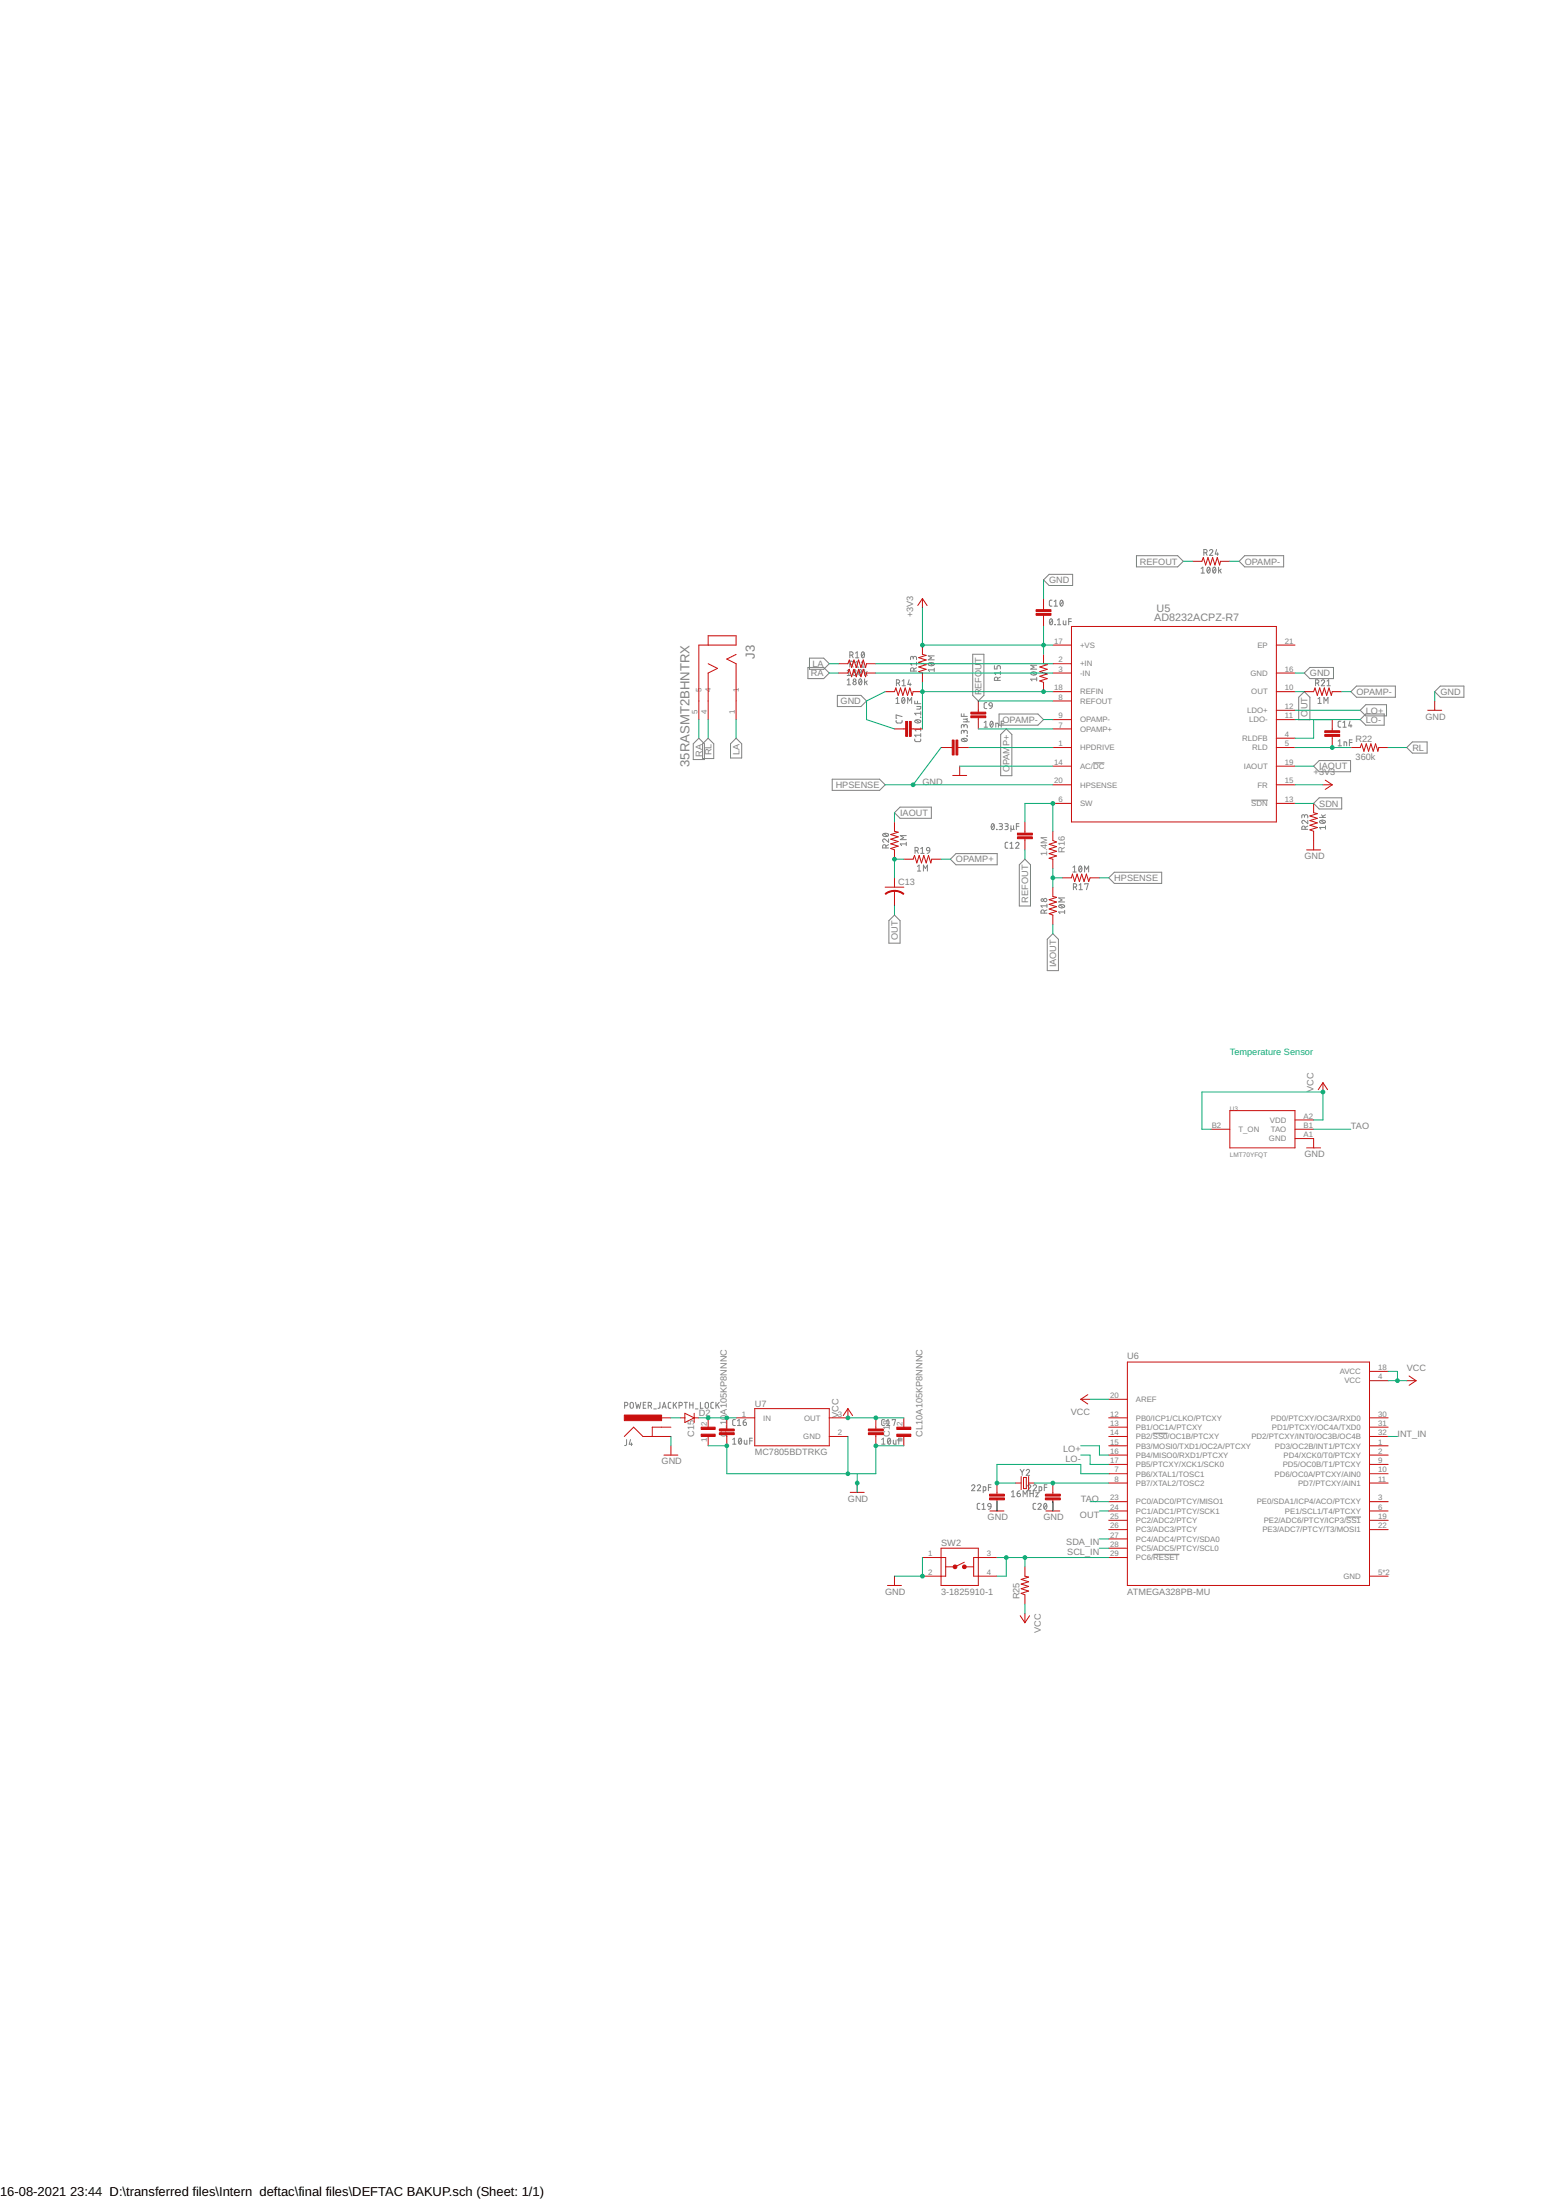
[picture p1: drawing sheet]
<svg xmlns="http://www.w3.org/2000/svg" width="420mm" height="600mm" viewBox="0 0 420 600" stroke-linecap="round" stroke-linejoin="round" font-family="sans-serif">
<g fill="none" stroke="#808080" stroke-width=".27">
<path d="M284.5 158.2l1.5-1.5h6.5v3h-6.5zM309.9 151.6h11.2l1.5 1.5-1.5 1.5h-11.2zM327.5 155.1l.5-.4v1.6M327.5 156.3h.9M328.2 150.8h.5a.44 .44 0 0 0 .4-.5 .44 .44 0 0 0-.4-.4h-.5v1.6M328.8 150.8l.3 .7M329.3 154.8l.2-.1a.87 .87 0 0 1 .5 .8 .87 .87 0 0 1-.6 .8l-.3-.8zM329.8 150.2a.44 .44 0 0 1 .6-.3 .44 .44 0 0 1 .1 .7l-.7 .9h.9M329.9 155.1l-.7 .9M330.8 154.8l.1-.1a.81 .81 0 0 1 .6 .8 .81 .81 0 0 1-.6 .8l-.3-.8zM331.4 155.1l-.7 .9M331.7 149.9l-.4 1.2h.9"/>
<path d="M332 150.8v.7M332.3 154.7v1.6M332.5 155.6l.5 .7M333 155.2l-.7 .6M339.4 151.6h10.6v3h-10.6l-1.5-1.5zM220.7 179.5h3.9l1.5 1.5-1.5 1.6h-3.9zM231.7 178.7h.5a.46 .46 0 0 0 .4-.4 .46 .46 0 0 0-.4-.5h-.5v1.6M232.2 178.7l.4 .7M233.3 178.2l.4-.4v1.6M233.3 179.4h.9M235 177.9l.1-.1a.81 .81 0 0 1 .6 .8 .81 .81 0 0 1-.6 .8l-.3-.8zM235.6 178.2l-.7 .9"/>
<path d="M249 179.5a.44 .44 0 0 1 .4-.5 .44 .44 0 0 1 .5 .5v.4M249 179.7v-.3a.37 .37 0 0 0-.4-.4 .37 .37 0 0 0-.3 .4v.5M254.7 178.9h-1.6l.9 .5-.9 .6h1.6M265.2 178.5h3.1v11.2l-1.6 1.5-1.5-1.5zM286.3 168.9l.3-.1a.89 .89 0 0 1 .4 .8 .89 .89 0 0 1-.6 .8l-.3-.8zM286.8 163.7l-.6 .1-.1 .3 .1 1 .6 .2M286.9 169.1l-.7 1M287.4 165.3h.9M287.4 164.1l.5-.4v1.6M287.6 170.3h.1M288.3 170.4h.9M288.3 169.1l.5-.3v1.6"/>
<path d="M289.2 163.8l.2-.1a.89 .89 0 0 1 .5 .8 .89 .89 0 0 1-.6 .8l-.3-.5zM289.8 164.1l-.7 .9M289.9 169.3v.9l.3 .2h.4v-1.1M291.4 169.5h.7M292.1 168.8h-.7v1.6M220.3 182.1h4.3l1.5 1.5-1.5 1.5h-4.3zM228.3 189.7h6.4l1.6 1.5-1.6 1.5h-6.4zM231 183l.4-.4v1.7M231 185.5l.4-.3v1.6M231 184.3h.9M231 186.8h.9M231.7 181.3h.5a.46 .46 0 0 0 .4-.5 .46 .46 0 0 0-.4-.5h-.5v1.7"/>
<path d="M232.2 181.3l.4 .7M233.3 180.7l.4-.4v1.7M233.3 182h.9M234.3 182.7l.3-.1a.89 .89 0 0 1 .4 .9 .89 .89 0 0 1-.6 .7l-.3-.7zM234.3 185.3l.3-.1a.89 .89 0 0 1 .4 .8 .89 .89 0 0 1-.6 .8l-.3-.8zM234.8 182h.9M234.8 180.7l.5-.4v1.7M234.9 183l-.7 .9M234.9 185.5l-.7 .9M235.7 182.6v1.7M235.7 185.2v1.6M236.1 183.5l.4 .8"/>
<path d="M236.1 186l.4 .8M236.5 183.2l-.8 .5M236.5 185.7l-.8 .6M244.3 190.6l.4-.4v1.7M244.3 191.9h.9M244.3 196.5l.1 .5 .3 .2h1l.3-.7M244.4 186.3h.5a.46 .46 0 0 0 .4-.4 .46 .46 0 0 0-.4-.5h-.5v1.6M244.9 186.3l.4 .7M246 195.5l-1.7-.5v.9h.2M246 185.8l.4-.4v1.6M246 187h.9M246 190.4l.2-.1a.82 .82 0 0 1 .5 .8 .82 .82 0 0 1-.5 .8l-.3-.5z"/>
<path d="M246.7 190.6l-.8 .9M247.5 191.9v-1.7l.5 1 .6-1v1.7M247.9 185.4l-.4 1.3h.9M248.2 186.3v.7M249.2 183v-.4a.46 .46 0 0 0-.5-.5 .46 .46 0 0 0-.4 .5v.4h1.6M249.4 191.2v.7h1.6M249.5 196.5a.91 .91 0 0 1 1.5 .4 .89 .89 0 0 1-1.6-.3zM249.8 196.4l.9 .7M249.9 182.1l-.7 .4M249.9 181h-1.6l.3 .5M249.9 180.6v.9M250 192.7h1l-.1 .7h-.9"/>
<path d="M250.1 191.2v.7M251 195.7h.1M251 194.1v.9M251 198.5v.9M251 194.6h-1.6l.4 .4M251 199h-1.6l.4 .4M253.2 180.9a.91 .91 0 0 1 1.5 .4 .89 .89 0 0 1-1.6-.3zM253.4 180.8l1 .7M254.7 182.7h-1.6l.3 .5M254.7 182.3v.9M262.1 194.7v.7h1.6M262.7 196.9h1.6"/>
<path d="M262.8 199.6a.46 .46 0 0 1 .5-.4 .46 .46 0 0 1 .4 .4v.5M262.8 199.9v-.3a.36 .36 0 0 0-.3-.4 .36 .36 0 0 0-.4 .4v.5M262.8 198.1a.46 .46 0 0 1 .5-.5 .46 .46 0 0 1 .4 .5v.4M262.8 198.4v-.4a.36 .36 0 0 0-.3-.4 .36 .36 0 0 0-.4 .4v.5M262.8 194.7v.7M263.4 196.2a.36 .36 0 0 1 .3 .3 .36 .36 0 0 1-.3 .4M263.7 196l-.1 .2h-.9M268.3 197.1l.5-.4v1.7M268.3 198.4h.9M269 191.6l-.4 .1-.3 .3 .1 1.1 .6 .2M269.8 191.8l.3-.2 .3 .2 .2 .8-.9-.2zM270.1 196.8h.1a.81 .81 0 0 1 .6 .7 .81 .81 0 0 1-.6 .8l-.3-.8z"/>
<path d="M270.6 192.6l-.3 .5-.5 .2M270.7 197.1l-.7 .9M271.1 181.6v.9h.7v-.6a.47 .47 0 0 1 .5-.3 .47 .47 0 0 1 .5 .3v.6M271.5 198.4v-1.1l.7 .1v1M272 185.6v-.5a.46 .46 0 0 0-.4-.4 .46 .46 0 0 0-.5 .4v.5h1.7M272.4 194.8h10.6l1.5 1.5-1.5 1.5h-10.6zM272.8 184.7l-.8 .3M272.8 183.6h-1.7l.4 .4M272.8 183.1v.9M273 197.4h.7M273.7 196.7h-.7v1.7M281.1 183.5a.91 .91 0 0 1 1.5 .3 .89 .89 0 0 1-.8 .4 .89 .89 0 0 1-.7-.6z"/>
<path d="M281.4 183.3l.9 .8M282.7 185.3h-1.7l.4 .4M282.7 184.8v.9M282.7 181.4h-1.7l.9 .6-.9 .5h1.7M355.6 183.6l1.5-1.5h6.5v3h-6.5zM355.6 188.7l1.5 1.5v6.1h-3v-6.1zM358.7 186.3h.5a.46 .46 0 0 0 .4-.4 .46 .46 0 0 0-.4-.5h-.5v1.6M359.2 186.3l.4 .7M359.3 191.9h1M359.3 190.6l.5-.4v1.7M360.3 185.8a.44 .44 0 0 1 .6-.4 .44 .44 0 0 1 .1 .7l-.7 .9h.9M361 191.9v-1.7l.5 1 .6-1v1.7"/>
<path d="M361.8 187h.9M361.8 185.8l.5-.4v1.6M365.6 196.7l-.5 .1-.3 .3 .1 1 .7 .3M366.2 198.4h.9M366.2 197.1l.4-.4v1.7M368.1 196.7l-.4 1.3h.9M368.3 197.6v.8M369.8 187.1h10.6v3.1h-10.6l-1.5-1.5zM370.9 196.3l1.5-1.5h5v3h-5zM370.9 193.7l1.5-1.5h5.6v3.1h-5.6zM391.2 188.7l1.5-1.6h6.4v3.1h-6.4zM190.5 201.4l1.6 1.5v4.3h-3.1v-4.3z"/>
<path d="M193.1 201.4l1.5 1.5v4h-3v-4zM200.7 201.4l1.5 1.5v3.9h-3v-3.9zM226.9 212.5h12.9l1.5 1.6-1.5 1.5h-12.9zM249.4 201.6l.1 .6 .3 .1h1l.2-.7M251 200.1v.9M251 200.5h-1.6l.4 .5M262.2 201.6a.91 .91 0 0 1 1.5 .4 .89 .89 0 0 1-1.6-.3zM262.5 201.5l.9 .7M263.7 200.8h.1M272.8 200.3l1.6-1.5 1.5 1.5v11.3h-3.1zM298 208.1h3.1M341.2 218.2h4.5"/>
<path d="M358.2 209l1.5-1.5h8.5v3h-8.5zM358.2 219.1l1.5-1.5h6.1v3.1h-6.1zM364.8 202.2l.5-.4v1.6M364.8 203.4h1M366.5 203.4v-1l.6 .1 .1 .9M367.9 202.5h.8M368.7 201.8h-.8v1.6M385.1 202.4h4v3h-4l-1.5-1.5zM240.8 227.5a.9 .9 0 0 1 1.5 .4 .88 .88 0 0 1-.9 .3 .88 .88 0 0 1-.7-.6zM241 227.4l.9 .7M241.6 231.3v-.5a.46 .46 0 0 0-.5-.4 .46 .46 0 0 0-.5 .4v.5h1.7M242.3 228.8v.9l-.9-.7a.45 .45 0 0 0-.7 .1 .45 .45 0 0 0 .3 .6"/>
<path d="M242.3 230.4l-.7 .4M245.4 220.2h8.5v3h-8.5l-1.5-1.5zM247.1 230.2h-1.6l.3 .5M247.1 229.7v1M247.1 227.9h-1.6l.9 .6-.9 .5h1.6M249.5 232.1h.4a.46 .46 0 0 0 .5-.5 .46 .46 0 0 0-.5-.5h-.4v1.7M250 232.1l.4 .7M250.1 236.3l.5-.3v1.6M250.1 237.6h.9M251 231.5l.5-.4v1.7M251 232.8h.9M251.8 237.6v-1.6l.5 .9 .6-.9v1.6"/>
<path d="M252.7 231.3h.7l.1 .8-.8-.2zM253.5 232.1l-.1 .4-.6 .3M259.1 234.4l1.5-1.6h11.3v3.1h-11.3zM270.4 224.8l.2-.1a.83 .83 0 0 1 .5 .8 .83 .83 0 0 1-.5 .8l-.4-.8zM271 225l-.7 .9M271.7 226.2h.1M272.4 224.7h.6a.36 .36 0 0 1 .3 .3 .36 .36 0 0 1-.3 .4h-.4M272.9 225.4a.46 .46 0 0 1 .4 .4 .46 .46 0 0 1-.4 .5h-.5M274 224.7h.5a.36 .36 0 0 1 .4 .3 .36 .36 0 0 1-.4 .4h-.3M274.4 225.4a.46 .46 0 0 1 .5 .4 .46 .46 0 0 1-.5 .5h-.4M274.8 229.7l-.5 .1-.2 .3v1l.2 .3h.5M275.4 231.4h.9"/>
<path d="M275.4 230.1l.4-.4v1.7M275.6 225.9a.36 .36 0 0 0 .4 .4 .36 .36 0 0 0 .4-.4M275.6 225.2v1.6M276.4 225.2v.9l.1 .2M276.9 230.1a.45 .45 0 0 1 .7-.3 .45 .45 0 0 1 .1 .7l-.8 .9h.9M277.1 225.4h.7M277.8 224.7h-.7v1.6M277.9 235.9l1.5-1.5 1.6 1.5v11.2h-3.1zM292.5 236.6l.5-.4v1.6M292.5 237.8h.9M294.3 236.3l.1-.1a.81 .81 0 0 1 .6 .8 .81 .81 0 0 1-.6 .8l-.3-.8zM294.9 236.6l-.7 .9"/>
<path d="M295.7 237.8v-1.6l.6 .9 .5-.9v1.6M302.3 239.4l1.5-1.5h12.9v3.1h-12.9zM355.7 222.7a.46 .46 0 0 1 .4-.5 .46 .46 0 0 1 .5 .5v.4M355.7 222.9v-.3a.36 .36 0 0 0-.4-.4 .36 .36 0 0 0-.4 .4v.5M355.9 226.2v-.4a.46 .46 0 0 0-.5-.5 .46 .46 0 0 0-.5 .5v.4h1.7M356.6 223.8v.9l-.9-.8a.44 .44 0 0 0-.7 .1 .44 .44 0 0 0 .3 .7M356.6 225.3l-.7 .4M359.8 223h1.6M359.9 223.9a.89 .89 0 0 1 1.5 .4 .89 .89 0 0 1-1.6-.3zM360.1 223.8l.9 .7M360.3 222.2l.5 .8M361.4 225.7h-1.6l.3 .5"/>
<path d="M361.4 225.3v.9M361.4 222.2l-.8 .5M242.4 251.1l1.5-1.5 1.5 1.5v6.2h-3zM284.7 249.1v-.5a.46 .46 0 0 0-.4-.4 .46 .46 0 0 0-.5 .4v.5h1.7M285.5 248.2l-.8 .3M285.5 247.1h-1.7l.4 .4M285.5 246.6v.9M285.5 256.2l1.6-1.5 1.5 1.5v8.6h-3.1zM288.8 247a.89 .89 0 0 1 1.5 .3 .89 .89 0 0 1-.9 .4 .89 .89 0 0 1-.7-.6zM289 246.8l.9 .7M290.3 248.8h-1.7l.4 .4M290.3 248.3v.9"/>
<path d="M290.3 244.9h-1.7l1 .6-1 .5h1.7M292.7 242h.4a.46 .46 0 0 0 .5-.5 .46 .46 0 0 0-.5-.5h-.4v1.7M293.2 242l.4 .7M294.2 241.4l.5-.4v1.7M294.2 242.7h.9M295.8 241.2v-.2h.9l-.5 1.7M170.3 383.4h.5a.46 .46 0 0 0 .4-.4 .46 .46 0 0 0-.4-.5h-.5v1.6M170.8 392.7v1.4l-.5 .2M171.9 382.6h.7l.1 1.1a.46 .46 0 0 1-.5 .4 .46 .46 0 0 1-.4-.4zM171.9 392.7l-.3 1.2h.8M172.2 393.6v.7M173.3 382.5l.4 1.6 .3-1 .4 1 .3-1.6"/>
<path d="M175.4 383.2h.5M176.1 382.5h-.7v1.6h.7M176.7 383.4h.5a.46 .46 0 0 0 .5-.4 .46 .46 0 0 0-.5-.5h-.5v1.6M177.3 383.4l.4 .7M178.2 384.3h.8M179.9 382.5v1.4l-.5 .2M180.6 384.1l.5-1.6 .5 1.6M180.7 383.7h.8M182.9 382.5h-.5l-.2 .4v1l.7 .2M183.6 382.5v1.6M183.9 383.1l.6 1M184.5 382.5l-.9 1"/>
<path d="M185.1 383.4h.5a.46 .46 0 0 0 .5-.4 .46 .46 0 0 0-.5-.5h-.5v1.6M186.5 382.5h.9M187 382.5v1.6M188 383.2h1M188 382.5v1.6M189 382.5v1.6M189.6 384.3h.7M191 382.5v1.6h.7M192.4 382.6h.6l.2 1.1a.46 .46 0 0 1-.5 .4 .46 .46 0 0 1-.4-.4zM194.5 382.5h-.4l-.3 .4v1l.7 .2M195.2 382.5v1.6M195.6 383.1l.5 1"/>
<path d="M196.1 382.5l-.9 1M199.8 393.9h.9M199.8 392.6l.4-.3v1.6M200.5 387.2h-.5l-.2 .4v1l.2 .2h.5M201.1 388.8h.9M201.1 387.6l.4-.4v1.6M201.5 392.4l.1-.1a.83 .83 0 0 1 .6 .8 .83 .83 0 0 1-.6 .8l-.3-.8zM202.1 392.6l-.7 1M202.6 387.9h.6a.45 .45 0 0 1 .3 .5 .45 .45 0 0 1-.4 .4 .45 .45 0 0 1-.5-.4zM202.9 392.8v.9l.3 .2h.4v-1.1M203.3 387.2l-.5 .3-.2 .4M204.4 393h.7"/>
<path d="M205.1 392.3h-.7v1.6M240.4 392.6l.5-.3v1.6M240.4 393.9h.9M241.1 387.2h-.5l-.2 .4 .1 1.1 .6 .1M241.7 388.8h.9M241.7 387.6l.4-.4v1.6M242.2 392.4l.1-.1a.83 .83 0 0 1 .6 .8 .83 .83 0 0 1-.6 .8l-.3-.8zM242.8 392.6l-.7 1M243.3 387.4v-.2h.9l-.5 1.6M243.6 392.8v.9l.2 .2h.5v-1.1M245 393h.8M245.8 392.3h-.8v1.6"/>
<path d="M314.3 390.9h4M264.9 405.3a.45 .45 0 0 1 .6-.3 .45 .45 0 0 1 .2 .7l-.8 .9h.9M266.5 405.3a.44 .44 0 0 1 .6-.3 .44 .44 0 0 1 .1 .7l-.7 .9h.9M267.2 410.1h-.5l-.3 .3 .1 1.1 .7 .2M267.8 411.7h.8M267.8 410.4l.4-.3v1.6M268.1 406.6l.7-.2-.1-.8-.6-.1v1.6M269.5 410.2h.6l.1 .8-.8-.1zM269.5 405.7h.7M270.2 411l-.1 .4-.6 .3M270.2 405h-.7v1.6M275.8 407l.4-.4v1.7"/>
<path d="M275.8 408.3h.9M277.3 407.4h.6a.46 .46 0 0 1 .3 .5 .46 .46 0 0 1-.4 .4 .46 .46 0 0 1-.5-.5zM278.1 406.6l-.5 .2-.3 .6M278.2 400.8l.5 .8M278.7 401.6v.8M279 408.3v-1.7l.5 .9 .6-.9v1.7M279.2 400.8l-.5 .8M279.8 401.2a.45 .45 0 0 1 .6-.4 .45 .45 0 0 1 .2 .7l-.8 .9h.9M280.1 405.3a.44 .44 0 0 1 .7-.3 .44 .44 0 0 1 .1 .7l-.8 .9h1M280.8 407.4h.9M280.8 406.6v1.7M281.7 405.3a.44 .44 0 0 1 .6-.3 .44 .44 0 0 1 .2 .7l-.8 .9h.9"/>
<path d="M281.7 406.6v1.7M282.4 407.2h.7l-.7 1.1h.7M282.4 410.1h-.5l-.2 .3v1.1l.7 .2M283 410.4a.44 .44 0 0 1 .6-.3 .44 .44 0 0 1 .2 .7l-.8 .9h.9M283.3 406.6l.7-.2-.1-.8-.6-.1v1.6M284.7 405.7h.8M284.8 410.2l.1-.1a.81 .81 0 0 1 .6 .8 .81 .81 0 0 1-.6 .7l-.4-.7zM285.4 410.4l-.8 .9M285.5 405h-.8v1.6M367.1 413.8h4M314.5 423.9h7.1"/>
<circle cx="233" cy="186.3" r=".45"/>
<circle cx="233" cy="183.8" r=".45"/>
<circle cx="233" cy="183" r=".36"/>
<circle cx="233" cy="185.5" r=".36"/>
<circle cx="284.2" cy="245.5" r=".35"/>
<circle cx="285" cy="245.5" r=".46"/>
</g>
<g fill="none" stroke="#c90d0c" stroke-width=".27">
<path d="M325.2 153.1h2.5l.4-1 .6 2 .7-2 .6 2 .6-2 .7 2 .6-2 .6 2 .3-1h2.5M193.1 176v-2.6h7.6v2.6h-10.2v20.3M200.7 178.5l-2.5 1.3 2.5 1.2v15.3M251.5 176v2.5l1 .3-2 .6 2 .6-2 .7 2 .6-2 .6 2 .7-2 .6 1 .4v2.5M251.5 163.3v2.5M251.5 163.3l1.3 1.9M251.5 163.3l-1.3 1.9M284.5 163.3v3M284.5 167.8v3.1M284.5 178.5v2.5l1 .3-2 .6 2 .7-2 .6 2 .6-2 .7 2 .6-2 .6 1 .4v2.6M287.1 176h5M292.1 170.9h55.9v53.3h-55.9z"/>
<path d="M348 176h5.1M193.1 181l2.5 1.3-2.5 1.3v12.7M228.6 181h2.6l.4-1 .6 2.1 .6-2.1 .7 2.1 .6-2.1 .6 2.1 .7-2.1 .6 2.1 .3-1.1h2.5M228.6 183.6h2.6l.4-1 .6 2 .6-2 .7 2 .6-2 .6 2 .7-2 .6 2 .3-1h2.5M241.3 188.7h2.6l.4-1.1 .6 2.1 .6-2.1 .7 2.1 .6-2.1 .6 2.1 .7-2.1 .6 2.1 .3-1h2.5M243.9 198.8h3M248.5 198.8h3M266.7 191.2v3M266.7 195.8v3M287.1 181h5M287.1 183.6h5M287.1 188.7h5"/>
<path d="M287.1 191.2h5M287.1 196.3h5M287.1 198.8h5M348 183.6h5.1M348 188.7h5.1M348 196.3h5.1M348 193.7h5.1M355.6 188.7h2.6l.3-1.1 .7 2.1 .6-2.1 .6 2.1 .7-2.1 .6 2.1 .7-2.1 .6 2.1 .2-1h2.6M363.2 196.3v3M389.3 193.7h3.8M391.2 191.2v2.5M256.6 203.9h3"/>
<path d="M259.8 211.5h3.8M261.2 203.9h3M261.7 209v2.5M287.1 203.9h5M287.1 209h5M287.1 214.1h5M287.1 219.1h5M348 203.9h5.1M348 209h5.1M348 214.1h5.1M348 219.1h5.1M348 201.4h5.1"/>
<path d="M358.2 219.1v2.6l1 .2-2.1 .7 2.1 .6-2.1 .6 2.1 .7-2.1 .6 2.1 .6-2.1 .7 1.1 .3v5.1M360.7 214.1h2.5M361.3 212.8l1.9 1.3M363.2 214.1l-1.9 1.2M363.2 200.9v3M368.3 203.9h2.6l.3-1 .7 2 .6-2 .6 2 .7-2 .6 2 .7-2 .6 2 .2-1h2.6M243.9 224.2v2.5l1 .3-2 .6 2 .7-2 .6 2 .6-2 .7 2 .6-2 .6 1 .4v2.6M243.9 239.4v2.6M246.4 234.4h2.6l.3-1.1 .7 2.1 .6-2.1 .6 2.1 .7-2.1 .6 2.1 .7-2.1 .6 2.1 .2-1h2.6M279.4 224.2v3M279.4 228.8v3M287.1 226.7v2.6l1 .4-2.1 .6 2.1 .6-2.1 .7 2.1 .6-2.1 .6 2.1 .7-2.1 .6 1.1 .3v2.5"/>
<path d="M289.6 239.4h2.5l.3-1 .6 2.1 .7-2.1 .6 2.1 .6-2.1 .7 2.1 .6-2.1 .6 2.1 .4-1.1h2.6M356.3 231.8h3.8M241.3 242h5.1M243.9 243v4.1M287.1 242v2.5l1 .3-2.1 .6 2.1 .6-2.1 .7 2.1 .6-2.1 .6 2.1 .7-2.1 .6 1.1 .4v2.5M360.7 295.3l1.3 1.9M360.7 295.3l-1.3 1.9M360.7 295.3v2.6M330.2 308h5.1M335.3 302.9h17.8v10.2h-17.8zM353.1 310.6h5.1v2.5M353.1 305.5h5.1"/>
<path d="M353.1 308h5.1M356.3 313.1h3.8M307.4 371.5h66v61h-66zM373.4 376.6h5.1M373.4 374.1h5.1M383.6 376.6h2.5M384.2 375.3l1.9 1.3M386.1 376.6l-1.9 1.3M170.2 391.8l2.6-2.5 2.5 2.5h7.6M180.4 386.7h2.5M181 396.9h3.8M182.9 389.3h-5.1v2.5"/>
<path d="M182.9 394.4v2.5M185.5 386.7h1.2M186.7 385.5l2.6 1.2-2.6 1.3zM189.3 386.7h1.2M189.3 385.5v2.5M193.1 386.7v2.6M193.1 391.8v2.6M198.2 386.7v3.1M198.2 391.3v3.1M200.7 386.7h5.1M205.8 384.2h20.3v10.2h-20.3zM226.1 391.8h5.1"/>
<path d="M231.2 384.2v2.5h-5.1M231.2 384.2l1.3 1.9M231.2 384.2l-1.3 1.9M238.8 386.7v3.1M238.8 391.3v3.1M246.4 386.7v2.6M246.4 391.8v2.6M294.7 381.7h2.5M294.7 381.7l1.9 1.2M296.6 380.4l-1.9 1.3M302.3 394.4h5.1M302.3 396.9h5.1"/>
<path d="M302.3 399.4h5.1M302.3 386.7h5.1M302.3 389.3h5.1M302.3 391.8h5.1M302.3 381.7h5.1M373.4 394.4h5.1M373.4 396.9h5.1M373.4 399.4h5.1M373.4 386.7h5.1M373.4 389.3h5.1M373.4 391.8h5.1M231.8 407.1h3.8"/>
<path d="M233.7 404.5v2.6M269.9 412.1h3.8M271.8 404.5v3.1M271.8 409.1v3M276.9 404.5h1.5M278.4 402.7v3.6M279.1 403h.7v3h-.7zM280.5 404.5h1.5M280.5 402.7v3.6M285.2 412.1h3.8M287.1 404.5v3.1M287.1 409.1v3"/>
<path d="M302.3 409.6h5.1M302.3 412.1h5.1M302.3 402h5.1M302.3 404.5h5.1M302.3 414.7h5.1M302.3 417.2h5.1M302.3 419.8h5.1M373.4 409.6h5.1M373.4 412.1h5.1M373.4 402h5.1M373.4 404.5h5.1M373.4 414.7h5.1"/>
<path d="M373.4 417.2h5.1M242 432.5h3.8M243.9 429.9v2.6M251.5 424.8h6.4v5.1h-6.4M256.6 422.3h10.1v10.2h-10.1zM262.9 426.1l-2.5 1.3h-2.5M262.9 427.4h2.6M271.8 424.8h-6.3v5.1h6.3M279.4 427.4v2.5l1.1 .3-2.1 .6 2.1 .6-2.1 .7 2.1 .6-2.1 .6 2.1 .7-2.1 .6 1 .4v2.5M302.3 422.3h5.1M302.3 424.8h5.1M373.4 429.9h5.1"/>
<path d="M278.2 440.7l1.2 1.9M279.4 440.1v2.5M280.7 440.7l-1.3 1.9"/>
</g>
<g fill="#c90d0c" stroke="#c90d0c" stroke-width=".27">
<path d="M282.5 167.3h4.1v.5h-4.1z"/>
<path d="M282.5 166.3h4.1v.5h-4.1z"/>
<path d="M247.9 196.8h.6v4.1h-.6z"/>
<path d="M246.9 196.8h.5v4.1h-.5z"/>
<path d="M260.6 201.9h.6v4h-.6z"/>
<path d="M259.6 201.9h.5v4h-.5z"/>
<path d="M277.4 227.2h4.1v.6h-4.1z"/>
<path d="M277.4 228.3h4.1v.5h-4.1z"/>
<path d="M264.7 195.3h4.1v.5h-4.1z"/>
<path d="M264.7 194.2h4.1v.6h-4.1z"/>
<path d="M361.2 200.3h4.1v.6h-4.1z"/>
<path d="M361.2 199.3h4.1v.5h-4.1z"/>
<path d="M285 407.6h4.1v.5h-4.1z"/>
<path d="M285 408.6h4.1v.5h-4.1z"/>
<path d="M269.8 407.6h4.1v.5h-4.1z"/>
<path d="M269.8 408.6h4.1v.5h-4.1z"/>
<path d="M236.8 390.8h4v.5h-4z"/>
<path d="M236.8 389.8h4v.5h-4z"/>
<path d="M244.5 391.2h3.8v.6h-3.8z"/>
<path d="M244.5 389.3h3.8v.6h-3.8z"/>
<path d="M196.1 390.8h4.1v.5h-4.1z"/>
<path d="M196.1 389.8h4.1v.5h-4.1z"/>
<path d="M191.2 391.2h3.8v.6h-3.8z"/>
<path d="M191.2 389.3h3.8v.6h-3.8z"/>
<path d="M170.2 386h10.2v1.5h-10.2z"/>
</g>
<g fill="#c90d0c" stroke="#c90d0c" stroke-width=".27">
<path d="M243.9 242.9l1.3 .2 1.2 .6-.1 .2-1.4-.7-1-.1z" fill-rule="evenodd"/>
<path d="M241.3 243.7l1.2-.6 1.4-.2v.2l-1.5 .3-.9 .5z" fill-rule="evenodd"/>
<circle cx="260.4" cy="427.4" r=".51"/>
<circle cx="262.9" cy="427.4" r=".51"/>
</g>
<g fill="none" stroke="#0dab76" stroke-width=".27">
<path d="M284.5 158.2v5.1M322.6 153.1h2.6M335.3 153.1h2.6M251.5 165.8v10.2h35.6M284.5 170.9v7.6M190.5 196.3v5.1M193.1 196.3v5.1M200.7 196.3v5.1M226.1 183.6h2.5M226.1 181h2.5M238.8 183.6h48.3M238.8 181h48.3"/>
<path d="M241.3 188.7l-5 2.5v5.1l7.6 2.5M251.5 186.1v12.7M251.5 188.7h35.6M266.7 198.8h20.4M266.7 191.2h20.4M284.5 196.3h2.6M353.1 183.6h2.5M353.1 188.7h2.5M353.1 196.3h17.8M353.1 193.7h17.8M358.2 196.3v5.1h-5.1M365.8 188.7h2.5"/>
<path d="M391.2 188.7v2.5M241.3 214.1h45.8M256.6 203.9l-7.6 10.2M261.7 209h25.4M264.2 203.9h22.9M353.1 209h5.1M353.1 214.1h7.6M353.1 203.9h15.2M353.1 219.1h5.1M378.5 203.9h5.1M243.9 221.7v2.5M246.4 234.4h-2.5v5"/>
<path d="M256.6 234.4h2.5M279.4 224.2v-5.1h7.7v7.6M279.4 231.8v2.6M287.1 236.9v5.1M287.1 239.4h2.5M299.8 239.4h2.5M243.9 247.1v2.5M287.1 252.1v2.6M358.2 305.5h2.5v-7.6h-33v10.1h2.5M358.2 308h10.1M378.5 376.6h5.1M378.5 374.1h2.5v2.5"/>
<path d="M182.9 391.8v2.6M182.9 386.7h2.6M190.5 386.7h10.2M193.1 394.4h5.1v7.6h40.6v-7.6h7.6M231.2 386.7h15.2M231.2 391.8v10.2M294.7 394.4h5.1v2.5h2.5M294.7 396.9h2.5v2.5h5.1M297.2 381.7h5.1M378.5 391.8h2.5M233.7 402v5.1M271.8 409.6v2.5"/>
<path d="M282 404.5h20.3M287.1 409.6v2.5M297.2 409.6h5.1M299.8 412.1h2.5M299.8 419.8h2.5M302.3 402h-7.6v-2.6h-22.9v5.1h5.1M251.5 424.8v5.1h-7.6M271.8 424.8h30.5M274.4 424.8v5.1h-2.6M279.4 424.8v2.6M279.4 437.5v2.6M299.8 422.3h2.5"/>
</g>
<g fill="#0dab76" stroke="#0dab76" stroke-width=".27">
<circle cx="251.5" cy="429.9" r=".51"/>
<circle cx="381" cy="376.6" r=".51"/>
<circle cx="238.8" cy="386.7" r=".51"/>
<circle cx="231.2" cy="386.7" r=".51"/>
<circle cx="360.7" cy="297.9" r=".51"/>
<circle cx="284.5" cy="176" r=".51"/>
<circle cx="251.5" cy="176" r=".51"/>
<circle cx="251.5" cy="188.7" r=".51"/>
<circle cx="284.5" cy="188.7" r=".51"/>
<circle cx="249" cy="214.1" r=".51"/>
<circle cx="287.1" cy="219.1" r=".51"/>
<circle cx="287.1" cy="239.4" r=".51"/>
<circle cx="243.9" cy="234.4" r=".51"/>
<circle cx="363.2" cy="203.9" r=".51"/>
<circle cx="279.4" cy="424.8" r=".51"/>
<circle cx="274.4" cy="424.8" r=".51"/>
<circle cx="287.1" cy="404.5" r=".51"/>
<circle cx="198.2" cy="394.4" r=".51"/>
<circle cx="238.8" cy="394.4" r=".51"/>
<circle cx="231.2" cy="402" r=".51"/>
<circle cx="198.2" cy="386.7" r=".51"/>
<circle cx="193.1" cy="386.7" r=".51"/>
<circle cx="233.7" cy="404.5" r=".51"/>
<circle cx="271.8" cy="404.5" r=".51"/>
</g>
<g font-size="3.6" fill="#808080">
<text x="205.8" y="179.7" transform="rotate(-90 205.8 179.7)">J3</text>
<text x="188" y="209.2" transform="rotate(-90 188 209.2)">35RASMT2BHNTRX</text>
</g>
<g font-size="3.5">
<text x="0" y="599.1">16-08-2021</text>
<text x="19.1" y="599.1">23:44 D:\transferred files\Intern deftac\final files\DEFTAC BAKUP.sch (Sheet: 1/1)</text>
</g>
<g font-size="2.9" fill="#808080">
<text x="315.3" y="166.8">U5</text>
<text x="314.7" y="169.4">AD8232ACPZ-R7</text>
</g>
<g font-size="2.5" fill="#808080">
<text x="310.8" y="154">REFOUT</text>
<text x="339.4" y="154">OPAMP-</text>
<text x="286" y="159.1">GND</text>
<text x="249" y="168.3" transform="rotate(-90 249 168.3)">+3V3</text>
<text x="221.1" y="184.5">RA</text>
<text x="221.5" y="181.9">LA</text>
<text x="267.6" y="180.9" transform="rotate(-90 267.6 180.9)">T</text>
<text x="357.2" y="184.5">GND</text>
<text x="267.6" y="189.7" transform="rotate(-90 267.6 189.7)">REFOU</text>
<text x="369.9" y="189.5">OPAMP-</text>
<text x="392.7" y="189.5">GND</text>
<text x="229.2" y="192.1">GND</text>
<text x="273.3" y="197.2">OPAMP-</text>
<text x="356.5" y="195.5" transform="rotate(-90 356.5 195.5)">O</text>
<text x="356.5" y="193.5" transform="rotate(-90 356.5 193.5)">UT</text>
<text x="372.4" y="194.6">LO+</text>
<text x="372.4" y="197.2">LO-</text>
<text x="388.6" y="196.3">GND</text>
<text x="275.2" y="203.5" transform="rotate(-90 275.2 203.5)">P+</text>
<text x="369.6" y="202.4">R22</text>
<text x="191.4" y="206.3" transform="rotate(-90 191.4 206.3)">RA</text>
<text x="194" y="206.1" transform="rotate(-90 194 206.1)">RL</text>
<text x="201.6" y="205.9" transform="rotate(-90 201.6 205.9)">LA</text>
<text x="275.2" y="208.7" transform="rotate(-90 275.2 208.7)">PAM</text>
<text x="359.7" y="209.9">IAOUT</text>
<text x="369.6" y="207.2">360k</text>
<text x="385.1" y="204.8">RL</text>
<text x="227.9" y="214.9">HPSENSE</text>
<text x="251.5" y="214">GND</text>
<text x="275.2" y="210.6" transform="rotate(-90 275.2 210.6)">O</text>
<text x="358.2" y="211.5">+3V3</text>
<text x="359.7" y="220">SDN</text>
<text x="245.4" y="222.6">IAOUT</text>
<text x="285.5" y="233.6" transform="rotate(-90 285.5 233.6)">1.4M</text>
<text x="290.3" y="232.6" transform="rotate(-90 290.3 232.6)">R16</text>
<text x="260.6" y="235.3">OPAMP+</text>
<text x="355.6" y="234.4">GND</text>
<text x="244.9" y="241.4">C13</text>
<text x="303.8" y="240.3">HPSENSE</text>
<text x="280.3" y="246.2" transform="rotate(-90 280.3 246.2)">REFOUT</text>
<text x="244.8" y="256.4" transform="rotate(-90 244.8 256.4)">OUT</text>
<text x="287.9" y="263.9" transform="rotate(-90 287.9 263.9)">IAOUT</text>
<text x="358.2" y="297.9" transform="rotate(-90 358.2 297.9)">VCC</text>
<text x="368.3" y="308">TAO</text>
<text x="355.6" y="315.6">GND</text>
<text x="307.3" y="370.8">U6</text>
<text x="383.6" y="374">VCC</text>
<text x="205.8" y="383.7">U7</text>
<text x="190.5" y="386.3">D2</text>
<text x="228.6" y="386.7" transform="rotate(-90 228.6 386.7)">VCC</text>
<text x="291.9" y="386">VCC</text>
<text x="189.3" y="391.8" transform="rotate(-90 189.3 391.8)">C15</text>
<text x="198.2" y="391.8" transform="rotate(-90 198.2 391.8)">C</text>
<text x="198.2" y="390" transform="rotate(-90 198.2 390)">L10A105KP8NNNC</text>
<text x="242.6" y="391.8" transform="rotate(-90 242.6 391.8)">C18</text>
<text x="251.5" y="391.8" transform="rotate(-90 251.5 391.8)">CL10A105KP8NNNC</text>
<text x="381" y="391.8">INT_IN</text>
<text x="180.4" y="399.4">GND</text>
<text x="205.8" y="396.9">MC7805BDTRKG</text>
<text x="289.9" y="396.1">LO+</text>
<text x="290.5" y="398.7">LO-</text>
<text x="231.2" y="409.6">GND</text>
<text x="294.5" y="413.9">OUT</text>
<text x="294.7" y="409.6">TAO</text>
<text x="269.3" y="414.7">GND</text>
<text x="284.5" y="414.7">GND</text>
<text x="256.6" y="421.8">SW2</text>
<text x="290.7" y="421.5">SDA_IN</text>
<text x="291" y="424.1">SCL_IN</text>
<text x="241.3" y="435">GND</text>
<text x="256.6" y="435">3-1825910-1</text>
<text x="277.9" y="436.3" transform="rotate(-90 277.9 436.3)">R25</text>
<text x="307.4" y="435">ATMEGA328PB-MU</text>
<text x="283.8" y="445.4" transform="rotate(-90 283.8 445.4)">VCC</text>
</g>
<text font-size="2.5" fill="#0dab76" x="335.3" y="287.7">Temperature Sensor</text>
<g font-size="2.1" fill="#808080">
<text x="287.4" y="175.6">17</text>
<text x="294.5" y="176.7">+VS</text>
<text x="342.8" y="176.7">EP</text>
<text x="350.3" y="175.6">21</text>
<text x="288.6" y="180.7">2</text>
<text x="288.6" y="183.2">3</text>
<text x="294.5" y="181.8">+IN</text>
<text x="294.5" y="184.3">-IN</text>
<text x="340.9" y="184.3">GND</text>
<text x="350.3" y="183.2">16</text>
<text x="191.3" y="188.9" transform="rotate(-90 191.3 188.9)">5</text>
<text x="193.8" y="188.9" transform="rotate(-90 193.8 188.9)">4</text>
<text x="201.5" y="188.9" transform="rotate(-90 201.5 188.9)">1</text>
<text x="287.4" y="188.3">18</text>
<text x="288.6" y="190.8">8</text>
<text x="294.5" y="189.4">REFIN</text>
<text x="294.5" y="192">REFOUT</text>
<text x="341.1" y="189.4">OUT</text>
<text x="350.3" y="188.3">10</text>
<text x="190.2" y="194.7" transform="rotate(-90 190.2 194.7)">5</text>
<text x="192.7" y="194.7" transform="rotate(-90 192.7 194.7)">4</text>
<text x="200.3" y="194.7" transform="rotate(-90 200.3 194.7)">1</text>
<text x="288.6" y="195.9">9</text>
<text x="294.5" y="197">OPAMP-</text>
<text x="340" y="194.5">LDO+</text>
<text x="340.6" y="197">LDO-</text>
<text x="350.3" y="195.9">11</text>
<text x="350.3" y="193.4">12</text>
<text x="288.6" y="198.5">7</text>
<text x="288.6" y="203.5">1</text>
<text x="294.5" y="199.6">OPAMP+</text>
<text x="338.7" y="202.1">RLDFB</text>
<text x="350.3" y="203.5">5</text>
<text x="350.3" y="201">4</text>
<text x="287.4" y="208.6">14</text>
<text x="294.5" y="204.7">HPDRIVE</text>
<text x="294.5" y="209.7">AC/DC</text>
<text x="339.1" y="209.7">IAOUT</text>
<text x="341.4" y="204.7">RLD</text>
<text x="350.3" y="208.6">19</text>
<text x="287.4" y="213.7">20</text>
<text x="294.5" y="214.8">HPSENSE</text>
<text x="342.8" y="214.8">FR</text>
<text x="350.3" y="213.7">15</text>
<text x="288.6" y="218.8">6</text>
<text x="294.5" y="219.9">SW</text>
<text x="341.2" y="219.9">SDN</text>
<text x="350.3" y="218.8">13</text>
<text x="355.4" y="305.1">A2</text>
<text x="330.4" y="307.7">B2</text>
<text x="337.6" y="308.8">T_ON</text>
<text x="346" y="311.3">GND</text>
<text x="346.2" y="306.2">VDD</text>
<text x="346.5" y="308.8">TAO</text>
<text x="355.4" y="310.2">A1</text>
<text x="355.4" y="307.7">B1</text>
<text x="365.3" y="374.8">AVCC</text>
<text x="366.6" y="377.4">VCC</text>
<text x="375.7" y="376.2">4</text>
<text x="375.7" y="373.7">18</text>
<text x="302.7" y="381.3">20</text>
<text x="309.7" y="382.4">AREF</text>
<text x="192.7" y="388.9" transform="rotate(-90 192.7 388.9)">2</text>
<text x="202.3" y="386.4">1</text>
<text x="208.1" y="387.5">IN</text>
<text x="219.2" y="387.5">OUT</text>
<text x="228.4" y="386.4">3</text>
<text x="246.1" y="388.9" transform="rotate(-90 246.1 388.9)">2</text>
<text x="302.7" y="386.4">12</text>
<text x="302.7" y="388.9">13</text>
<text x="309.7" y="387.5">PB0/ICP1/CLKO/PTCXY</text>
<text x="346.5" y="387.5">PD0/PTCXY/OC3A/RXD0</text>
<text x="375.7" y="386.4">30</text>
<text x="375.7" y="388.9">31</text>
<text x="192.7" y="393.4" transform="rotate(-90 192.7 393.4)">1</text>
<text x="219" y="392.6">GND</text>
<text x="228.4" y="391.5">2</text>
<text x="246.1" y="393.4" transform="rotate(-90 246.1 393.4)">1</text>
<text x="302.7" y="391.5">14</text>
<text x="302.7" y="394">15</text>
<text x="309.7" y="390">PB1/OC1A/PTCXY</text>
<text x="309.7" y="392.6">PB2/SS0/OC1B/PTCXY</text>
<text x="309.7" y="395.1">PB3/MOSI0/TXD1/OC2A/PTCXY</text>
<text x="341.2" y="392.6">PD2/PTCXY/INT0/OC3B/OC4B</text>
<text x="346.8" y="390">PD1/PTCXY/OC4A/TXD0</text>
<text x="347.6" y="395.1">PD3/OC2B/INT1/PTCXY</text>
<text x="375.7" y="394">1</text>
<text x="375.7" y="391.5">32</text>
<text x="302.7" y="396.5">16</text>
<text x="302.7" y="399.1">17</text>
<text x="303.9" y="401.6">7</text>
<text x="309.7" y="397.7">PB4/MISO0/RXD1/PTCXY</text>
<text x="309.7" y="400.2">PB5/PTCXY/XCK1/SCK0</text>
<text x="349.7" y="400.2">PD5/OC0B/T1/PTCXY</text>
<text x="350" y="397.7">PD4/XCK0/T0/PTCXY</text>
<text x="375.7" y="396.5">2</text>
<text x="375.7" y="399.1">9</text>
<text x="375.7" y="401.6">10</text>
<text x="303.9" y="404.2">8</text>
<text x="309.7" y="402.7">PB6/XTAL1/TOSC1</text>
<text x="309.7" y="405.3">PB7/XTAL2/TOSC2</text>
<text x="347.5" y="402.7">PD6/OC0A/PTCXY/AIN0</text>
<text x="353.9" y="405.3">PD7/PTCXY/AIN1</text>
<text x="375.7" y="404.2">11</text>
<text x="302.7" y="409.2">23</text>
<text x="302.7" y="411.8">24</text>
<text x="309.7" y="410.4">PC0/ADC0/PTCY/MISO1</text>
<text x="309.7" y="412.9">PC1/ADC1/PTCY/SCK1</text>
<text x="342.6" y="410.4">PE0/SDA1/ICP4/ACO/PTCXY</text>
<text x="350.4" y="412.9">PE1/SCL1/T4/PTCXY</text>
<text x="375.7" y="409.2">3</text>
<text x="375.7" y="411.8">6</text>
<text x="302.7" y="414.3">25</text>
<text x="302.7" y="416.9">26</text>
<text x="302.7" y="419.4">27</text>
<text x="309.7" y="415.4">PC2/ADC2/PTCY</text>
<text x="309.7" y="418">PC3/ADC3/PTCY</text>
<text x="344.2" y="418">PE3/ADC7/PTCY/T3/MOSI1</text>
<text x="344.6" y="415.4">PE2/ADC6/PTCY/ICP3/SS1</text>
<text x="375.7" y="414.3">19</text>
<text x="375.7" y="416.9">22</text>
<text x="253.1" y="424.5">1</text>
<text x="269.1" y="424.5">3</text>
<text x="302.7" y="421.9">28</text>
<text x="302.7" y="424.5">29</text>
<text x="309.7" y="420.5">PC4/ADC4/PTCY/SDA0</text>
<text x="309.7" y="423.1">PC5/ADC5/PTCY/SCL0</text>
<text x="309.7" y="425.6">PC6/RESET</text>
<text x="253.1" y="429.6">2</text>
<text x="269.1" y="429.6">4</text>
<text x="366.3" y="430.7">GND</text>
<text x="375.7" y="429.6">5*2</text>
</g>
<g font-size="1.8" fill="#808080">
<text x="335.3" y="302.9">U3</text>
<text x="335.3" y="315.6">LMT70YFQT</text>
</g>
</svg>
